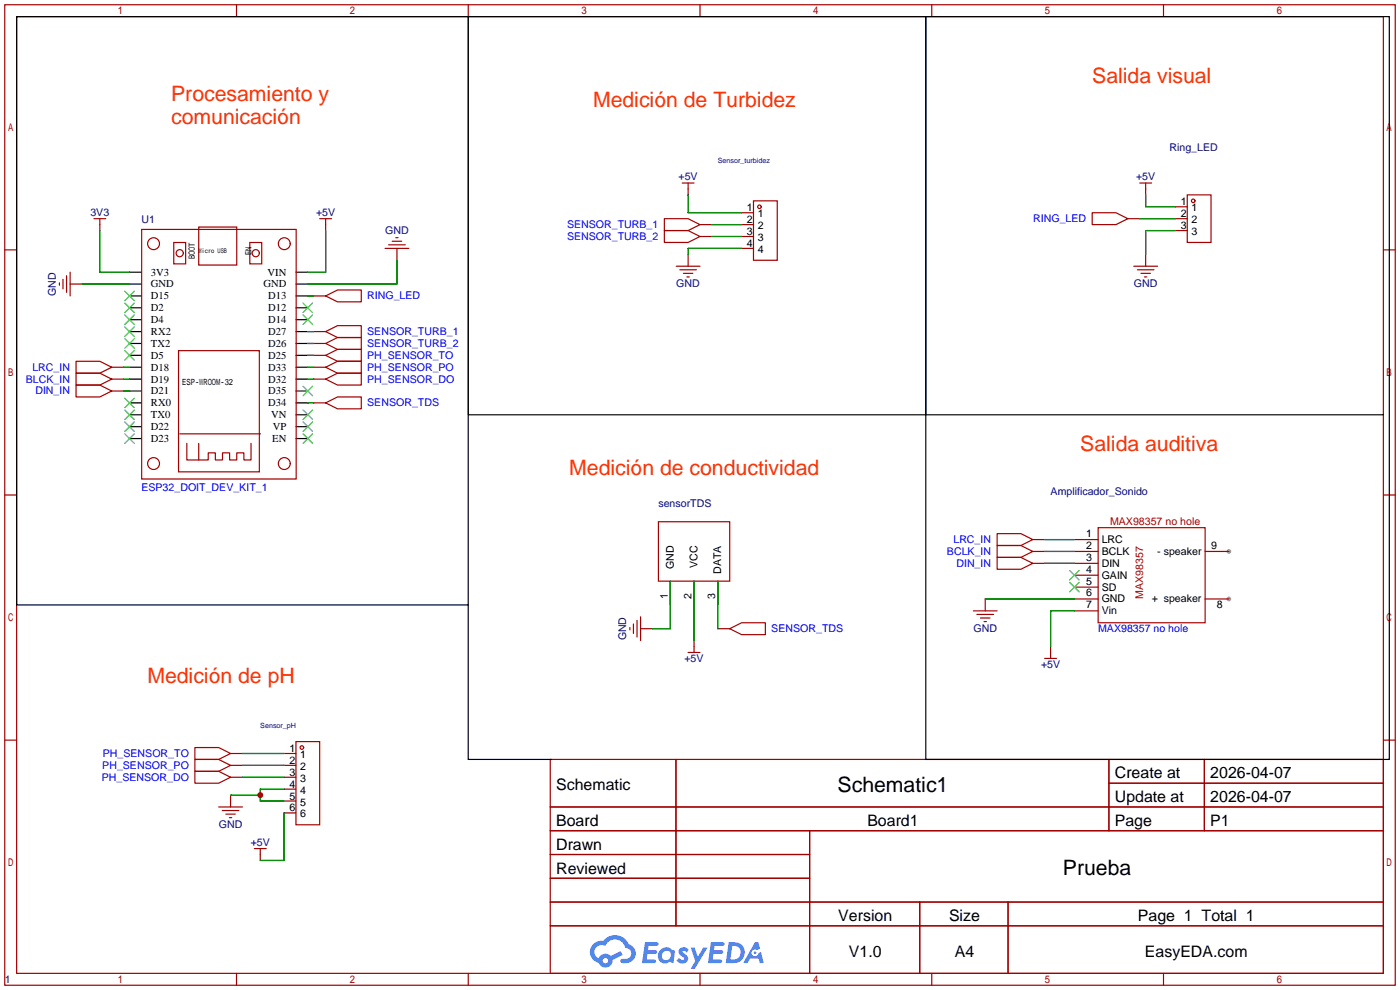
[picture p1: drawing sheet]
<svg xmlns="http://www.w3.org/2000/svg" width="299mm" height="212mm" viewBox="0 0 299 212" stroke-linecap="round" stroke-linejoin="round" font-family="sans-serif">
<g fill="#999">
<circle cx="262.6" cy="128" r=".51"/>
<circle cx="262.6" cy="117.9" r=".51"/>
</g>
<g fill="none" stroke="#a10000" stroke-width=".25">
<path d="M1 1h297.2v209.6h-297.2zM3.6 3.6h292.1v204.4h-292.1zM50.5 1v2.6M100.1 1v2.6M149.6 1v2.6M199.1 1v2.6M248.7 1v2.6M1 53.4h2.6M295.7 53.4h2.5M1 105.8h2.6M295.7 105.8h2.5M1 158.2h2.6"/>
<path d="M295.7 158.2h2.5M117.6 162.3h178.1v45.7h-178.1zM117.6 172.5h178.1M117.6 177.5h178.1M144.5 162.3v35.6M173 177.5v30.5M237 162.3v15.2M237 167.4h58.7M257.4 162.3v15.2M117.6 182.6h55.4M117.6 192.8h178.1M117.6 187.7h55.4"/>
<path d="M117.6 197.9h178.1M196.6 192.8v15.2M215.4 192.8v15.2M50.5 208v2.6M100.1 208v2.6M149.6 208v2.6M199.1 208v2.6M248.7 208v2.6"/>
</g>
<g fill="#5487ff">
<path d="M145.3 202.7a1.3 1.3 0 0 1 1.9 .3l-.4 .6a.54 .54 0 0 0-.9-.2l.1 .2a1.34 1.34 0 0 1 .9 1.8 1.47 1.47 0 0 1-2.3-.1l.5-.6 .8 .5a.31 .31 0 0 0 .4-.3 .31 .31 0 0 0-.3-.4 1.12 1.12 0 0 1-.7-1.8z"/>
<path d="M147.6 202.5h.9l.6 2 1.2-2h.9l-2.7 4.6h-.9l1-1.7z"/>
<path d="M137.8 201.4h1.7a1.31 1.31 0 0 1 1.2 .2 .4 .4 0 0 1-.3 .5l-1.8 .1-.1 .9h1.6a.4 .4 0 0 1 .4 .4 .4 .4 0 0 1-.5 .4h-1.6l-.2 1.2h1.4a.46 .46 0 0 1 .5 0 .46 .46 0 0 1 .1 .5l-.4 .2h-2.6z"/>
<path d="M151.9 201.4h1.7a1.32 1.32 0 0 1 1.2 .2 .39 .39 0 0 1-.3 .5l-1.8 .1-.1 .9h1.6a.4 .4 0 0 1 .4 .4 .4 .4 0 0 1-.4 .4h-1.7l-.2 1.2h1.4a.46 .46 0 0 1 .5 0 .46 .46 0 0 1 .1 .5l-.4 .2h-2.6z"/>
<path d="M161.3 201.4h.8l.3 1.3-.6 .4a.75 .75 0 0 0-1.1 .3 .75 .75 0 0 0 .5 1 .75 .75 0 0 0 .9-.7l.5-.2 .6 2.3h-.8l-.3-.9h-1.8l-.5 .9h-1z"/>
<path d="M155.7 201.4l-.6 4.4h1.5a2.27 2.27 0 0 0 2.6-2.2 2.27 2.27 0 0 0-2.7-2.2zM156.5 202.1a1.5 1.5 0 0 1 1.8 1.6 1.5 1.5 0 0 1-1.9 1.4h-.3z"/>
<path d="M141.2 203a1.6 1.6 0 0 0-.3 2.3 1.6 1.6 0 0 0 2.3 .2l.7 .3 .3-2.4-.1-.3-.5-.1a1.58 1.58 0 0 0-2.4 0zM141.8 203.5a.98 .98 0 0 1 1.6 .4 .98 .98 0 0 1-1.1 1.3 .94 .94 0 0 1-.9-.7 .94 .94 0 0 1 .4-1z"/>
<path d="M126.8 201.8a2.37 2.37 0 0 0 1.1 4 1.54 1.54 0 0 0 1.8 1 1.54 1.54 0 0 0 1.2-1.6l2.2-1.1-.5-.8-2 1a1.57 1.57 0 0 0-2.7 .5 1.5 1.5 0 0 1-.7-2.1 1.5 1.5 0 0 1 2.2-.5 2.23 2.23 0 0 1 2.3-1.4 2.23 2.23 0 0 1 2 1.8 1.16 1.16 0 0 1 1.2 1.1 1.16 1.16 0 0 1-1.1 1.2h-.7a.47 .47 0 0 0-.5 .4 .47 .47 0 0 0 .4 .5 2.17 2.17 0 0 0 2.5-.9 2.17 2.17 0 0 0-.3-2.7l-.8-.4a3.2 3.2 0 0 0-5.5-.7l-1.1 .1zM128.8 205.3a.6 .6 0 0 1 1.2 0 .6 .6 0 0 1-1.2 0z"/>
<circle cx="161.4" cy="203.6" r=".28"/>
</g>
<g fill="none" stroke="#000" stroke-width=".25">
<path d="M3.6 3.6h96.5v125.7h-96.5zM100.1 3.6h97.8v85h-97.8zM197.9 3.6h99v158.7h-99zM27.7 58.2h2.5M63.2 58.2h2.6M27.7 78.5h2.5M27.7 75.9h2.5M27.7 73.4h2.5M27.7 70.9h2.5M27.7 68.3h2.5M27.7 65.8h2.5M27.7 63.2h2.5"/>
<path d="M27.7 60.7h2.5M63.2 78.5h2.6M63.2 75.9h2.6M63.2 73.4h2.6M63.2 70.9h2.6M63.2 68.3h2.6M63.2 65.8h2.6M63.2 63.2h2.6M63.2 60.7h2.6M27.7 88.6h2.5M27.7 93.7h2.5M27.7 91.2h2.5"/>
<path d="M27.7 86.1h2.5M27.7 83.6h2.5M27.7 81h2.5M63.2 88.6h2.6M63.2 93.7h2.6M63.2 91.2h2.6M63.2 86.1h2.6M63.2 83.6h2.6M63.2 81h2.6M197.9 88.6h97.8M100.1 129.3v33h17.8"/>
</g>
<g fill="none" stroke="#a10000" stroke-width=".25">
<path d="M145.8 39.1h2.5M147.1 39.1v2.6M243.6 39.1h2.5M244.9 39.1v2.6M13.5 59.7v2M14.2 58.9v3.6M15 58.2v5M20.1 46.7h2.5M21.3 46.7v2.6M30.3 49h33v53.4h-33zM37.1 51.8h2.6v4.6h-2.6zM42.5 48.5h8.1v8.2h-8.1z"/>
<path d="M53.4 51.8h2.5v4.6h-2.5zM68.3 46.7h2.6M69.6 46.7v2.6M82.3 53.1h5.1M83.1 52.3h3.5M83.8 51.6h2.1M84.6 50.8h.5M84.8 53.1v2.5M142 46.7h5.1l2.5 1.3-2.5 1.3h-5.1zM142 49.3h5.1l2.5 1.2-2.5 1.3h-5.1zM144.5 56.9h5.1M145.3 57.7h3.5"/>
<path d="M146 58.4h2.1M146.8 59.2h.5M147.1 54.4v2.5M149.6 48h2.5M149.6 50.5h2.5M158.5 45.5h2.5M158.5 48h2.5M158.5 50.5h2.5M158.5 53.1h2.5M161 42.9h5.1v12.7h-5.1zM233.4 45.5h5.1l2.5 1.2-2.5 1.3h-5.1zM241 46.7h2.6"/>
<path d="M242.3 56.9h5.1M243.1 57.7h3.5M243.8 58.4h2.1M244.6 59.2h.5M244.9 54.4v2.5M251.2 44.2h2.5M251.2 46.7h2.5M251.2 49.3h2.5M253.7 41.7h5.1v10.1h-5.1zM12.7 60.5v.5M15 60.7h2.5M16.3 77.2h5l2.6 1.3-2.6 1.3h-5z"/>
<path d="M16.3 79.8h5l2.6 1.2-2.6 1.3h-5zM23.9 78.5h2.5M38.2 74.9h17.2v25.9h-17.2zM67.1 75.9h2.5M67.1 78.5h2.5M67.1 63.2h2.5M67.1 70.9h2.5M67.1 73.4h2.5M69.6 75.9l2.5-1.2h5.1v2.5h-5.1zM69.6 78.5l2.5-1.3h5.1v2.6h-5.1zM69.6 63.2l2.5-1.2h5.1v2.5h-5.1zM69.6 70.9l2.5-1.3h5.1v2.5h-5.1z"/>
<path d="M69.6 73.4l2.5-1.3h5.1v2.6h-5.1zM16.3 82.3h5l2.6 1.3-2.6 1.2h-5zM23.9 81h2.5M23.9 83.6h2.5M38.4 92.7h17.3M39.9 94.8v3.5h4.6v-1.5h1.5v1.5h1.6v-1.5h1.5v1.5h1.5v-1.5h1.5v1.5h1.5v-3.5M42.5 94.8v3.5M67.1 81h2.5M67.1 86.1h2.5M69.6 81l2.5-1.2h5.1v2.5h-5.1zM69.6 86.1l2.5-1.3h5.1v2.6h-5.1zM140.7 111.5h15.3v12.7h-15.3z"/>
<path d="M213.1 114h5.1l2.5 1.3-2.5 1.3h-5.1zM213.1 116.6h5.1l2.5 1.3-2.5 1.2h-5.1zM213.1 119.1h5.1l2.5 1.3-2.5 1.3h-5.1zM220.7 115.3h2.6M220.7 117.9h2.6M229.6 115.3h5.1M229.6 117.9h5.1M234.7 112.8h22.9v20.3h-22.9zM257.6 117.9h5M134.6 134.1v.5M135.4 133.4v2M136.1 132.6v3.5"/>
<path d="M136.9 134.4h2.5M136.9 131.8v5.1M143.3 124.2v5.1M147.1 139.4h2.5M148.3 124.2v5.1M148.3 136.9v2.5M153.4 124.2v5.1M153.4 134.4h2.6M156 134.4l2.5-1.3h5.1v2.5h-5.1zM208 130.6h5.1M208.8 131.3h3.5M209.5 132.1h2.1"/>
<path d="M210.3 132.8h.5M210.6 128v2.6M220.7 120.4h2.6M224.5 138.2v2.5M229.6 120.4h5.1M229.6 122.9h5.1M229.6 125.5h5.1M229.6 128h5.1M229.6 130.6h5.1M257.6 128h5M41.7 159.8h5l2.6 1.2-2.6 1.3h-5zM63.2 158.5h5.1v17.8h-5.1z"/>
<path d="M223.3 140.7h2.5M41.7 162.3h5l2.6 1.3-2.6 1.2h-5zM41.7 164.8h5l2.6 1.3-2.6 1.3h-5zM46.7 172.5h5.1M47.5 173.2h3.6M48.3 174h2M49 174.8h.5M49.3 161h2.5M49.3 163.6h2.5M49.3 166.1h2.5M49.3 169.9v2.6M60.7 161h2.5"/>
<path d="M60.7 163.6h2.5M60.7 166.1h2.5M60.7 168.7h2.5M60.7 171.2h2.5M60.7 173.7h2.5M54.4 181.4h2.5M55.6 181.4v2.5"/>
<circle cx="32.8" cy="52.1" r="1.27"/>
<circle cx="38.4" cy="54.1" r=".76"/>
<circle cx="54.7" cy="54.1" r=".76"/>
<circle cx="60.8" cy="52.1" r="1.27"/>
<circle cx="162.3" cy="44.2" r=".38"/>
<circle cx="255" cy="42.9" r=".38"/>
<circle cx="32.8" cy="99.1" r="1.27"/>
<circle cx="60.8" cy="99.1" r="1.27"/>
<circle cx="64.5" cy="159.8" r=".38"/>
</g>
<g fill="none" stroke="#3c3" stroke-width=".25">
<path d="M26.7 62.2l2 2.1M26.7 64.8l2 2M26.7 67.3l2 2M26.7 69.8l2 2.1M26.7 72.4l2 2M26.7 74.9l2 2.1M28.7 62.2l-2 2.1M28.7 64.8l-2 2M28.7 67.3l-2 2M28.7 69.8l-2 2.1M28.7 72.4l-2 2M28.7 74.9l-2 2.1"/>
<path d="M64.8 67.3l2 2M64.8 64.8l2 2M66.8 67.3l-2 2M66.8 64.8l-2 2M26.7 85.1l2 2M26.7 87.6l2 2.1M26.7 90.2l2 2M26.7 92.7l2 2M28.7 85.1l-2 2M28.7 87.6l-2 2.1M28.7 90.2l-2 2M28.7 92.7l-2 2"/>
<path d="M64.8 92.7l2 2M64.8 90.2l2 2M64.8 87.6l2 2.1M64.8 82.5l2 2.1M66.8 92.7l-2 2M66.8 90.2l-2 2M66.8 87.6l-2 2.1M66.8 82.5l-2 2.1M228.6 121.9l2 2.1M228.6 124.5l2 2M230.6 121.9l-2 2.1M230.6 124.5l-2 2"/>
</g>
<g fill="none" stroke="#008700" stroke-width=".25">
<path d="M21.3 49.3v8.9h6.4M69.6 49.3v8.9h-3.8M84.8 55.6v5.1h-19M147.1 41.7v3.8h11.4M152.1 48h6.4M152.1 50.5h6.4M158.5 53.1h-11.4v1.3M243.6 46.7h7.6M244.9 41.7v2.5h6.3M251.2 49.3h-6.3v5.1M17.5 60.7h10.2M26.4 78.5h1.3"/>
<path d="M65.8 63.2h1.3M65.8 78.5h1.3M65.8 75.9h1.3M65.8 70.9h1.3M65.8 73.4h1.3M26.4 81h1.3M26.4 83.6h1.3M65.8 81h1.3M65.8 86.1h1.3M223.3 115.3h6.3M223.3 117.9h6.3M143.3 124.2v10.2h-3.9"/>
<path d="M148.3 124.2v12.7M153.4 124.2v10.2M210.6 128h19M223.3 120.4h6.3M229.6 130.6h-5.1v7.6M49.3 169.9h6.3M51.8 161h8.9M51.8 163.6h8.9M51.8 166.1h8.9M60.7 168.7h-5.1v2.5h5.1M60.7 173.7v10.2h-5.1"/>
</g>
<circle cx="55.6" cy="169.9" r=".63" fill="#c00"/>
<g font-size="4.5" fill="#f30">
<text x="233.4" y="17.7">Salida visual</text>
<text x="36.6" y="21.5">Procesamiento y</text>
<text x="126.7" y="22.8">Medición de Turbidez</text>
<text x="36.6" y="26.6">comunicación</text>
<text x="121.7" y="101.5">Medición de conductividad</text>
<text x="230.9" y="96.4">Salida auditiva</text>
<text x="31.5" y="146">Medición de pH</text>
</g>
<g font-size="4.5">
<text x="179" y="169.2">Schematic1</text>
<text x="227.2" y="187">Prueba</text>
</g>
<g font-size="3.4">
<text x="238.3" y="166.4">Create at</text>
<text x="258.7" y="166.4">2026-04-07</text>
<text x="118.9" y="168.9">Schematic</text>
<text x="238.3" y="171.4">Update at</text>
<text x="258.7" y="171.4">2026-04-07</text>
<text x="118.9" y="176.5">Board</text>
<text x="185.4" y="176.5">Board1</text>
<text x="238.3" y="176.5">Page</text>
<text x="258.7" y="176.5">P1</text>
<text x="118.9" y="181.6">Drawn</text>
<text x="118.9" y="186.7">Reviewed</text>
<text x="179.2" y="196.8">Version</text>
<text x="202.8" y="196.8">Size</text>
<text x="243.2" y="196.8">Page 1 Total 1</text>
<text x="181.4" y="204.5">V1.0</text>
<text x="204.1" y="204.5">A4</text>
<text x="244.7" y="204.5">EasyEDA.com</text>
</g>
<g font-size="2.3" fill="#000080">
<text x="249.9" y="32.2">Ring_LED</text>
<text x="145" y="38.6">+5V</text>
<text x="242.8" y="38.6">+5V</text>
<text x="19.3" y="46.2">3V3</text>
<text x="30.2" y="47.7">U1</text>
<text x="67.5" y="46.2">+5V</text>
<text x="82.3" y="50">GND</text>
<text x="11.9" y="63.2" transform="rotate(-90 11.9 63.2)">GND</text>
<text x="144.5" y="61.4">GND</text>
<text x="242.3" y="61.4">GND</text>
<text x="224.5" y="105.9">Amplificador_Sonido</text>
<text x="140.7" y="108.4">sensorTDS</text>
<text x="133.8" y="136.9" transform="rotate(-90 133.8 136.9)">GND</text>
<text x="208" y="135.1">GND</text>
<text x="146.3" y="141.4">+5V</text>
<text x="222.5" y="142.7">+5V</text>
<text x="46.8" y="177">GND</text>
<text x="53.6" y="180.8">+5V</text>
<text x="1" y="210">1</text>
</g>
<g font-size="2.3">
<text x="159.6" y="45.2">1</text>
<text x="159.6" y="47.7">2</text>
<text x="162" y="46.4">1</text>
<text x="252.4" y="43.9">1</text>
<text x="252.4" y="46.4">2</text>
<text x="254.7" y="45.2">1</text>
<text x="254.7" y="47.7">2</text>
<text x="159.6" y="50.2">3</text>
<text x="159.6" y="52.8">4</text>
<text x="162" y="49">2</text>
<text x="162" y="51.5">3</text>
<text x="252.4" y="49">3</text>
<text x="254.7" y="50.2">3</text>
<text x="32.3" y="58.9">3V3</text>
<text x="57.2" y="58.9">VIN</text>
<text x="162" y="54">4</text>
<text x="32.3" y="61.4">GND</text>
<text x="32.3" y="64">D15</text>
<text x="56.3" y="61.4">GND</text>
<text x="57.3" y="64">D13</text>
<text x="32.3" y="66.5">D2</text>
<text x="32.3" y="69.1">D4</text>
<text x="32.3" y="71.6">RX2</text>
<text x="57.3" y="71.6">D27</text>
<text x="57.3" y="69.1">D14</text>
<text x="57.3" y="66.5">D12</text>
<text x="32.3" y="74.1">TX2</text>
<text x="32.3" y="76.7">D5</text>
<text x="57.3" y="76.7">D25</text>
<text x="57.3" y="74.1">D26</text>
<text x="32.3" y="79.2">D18</text>
<text x="32.3" y="81.8">D19</text>
<text x="57.3" y="81.8">D32</text>
<text x="57.3" y="79.2">D33</text>
<text x="32.3" y="84.3">D21</text>
<text x="32.3" y="86.8">RX0</text>
<text x="32.3" y="89.4">TX0</text>
<text x="57.3" y="86.8">D34</text>
<text x="57.3" y="84.3">D35</text>
<text x="57.9" y="89.4">VN</text>
<text x="32.3" y="91.9">D22</text>
<text x="32.3" y="94.5">D23</text>
<text x="58.2" y="94.5">EN</text>
<text x="58.3" y="91.9">VP</text>
<text x="232.2" y="114.8">1</text>
<text x="232.2" y="117.3">2</text>
<text x="232.2" y="119.9">3</text>
<text x="235.5" y="116">LRC</text>
<text x="235.5" y="118.6">BCLK</text>
<text x="247.3" y="118.6">- speaker</text>
<text x="258.8" y="117.3">9</text>
<text x="144" y="121.6" transform="rotate(-90 144 121.6)">GND</text>
<text x="149.1" y="121.4" transform="rotate(-90 149.1 121.4)">VCC</text>
<text x="154.1" y="122.6" transform="rotate(-90 154.1 122.6)">DATA</text>
<text x="232.2" y="122.4">4</text>
<text x="232.2" y="124.9">5</text>
<text x="235.5" y="121.1">DIN</text>
<text x="235.5" y="123.7">GAIN</text>
<text x="142.7" y="128" transform="rotate(-90 142.7 128)">1</text>
<text x="147.8" y="128" transform="rotate(-90 147.8 128)">2</text>
<text x="152.9" y="128" transform="rotate(-90 152.9 128)">3</text>
<text x="232.2" y="127.5">6</text>
<text x="232.2" y="130">7</text>
<text x="235.5" y="126.2">SD</text>
<text x="235.5" y="128.7">GND</text>
<text x="235.5" y="131.3">Vin</text>
<text x="246.1" y="128.7">+ speaker</text>
<text x="260.1" y="130">8</text>
<text x="61.9" y="160.7">1</text>
<text x="64.2" y="162">1</text>
<text x="61.9" y="163.3">2</text>
<text x="61.9" y="165.8">3</text>
<text x="64.2" y="164.5">2</text>
<text x="64.2" y="167.1">3</text>
<text x="61.9" y="168.3">4</text>
<text x="61.9" y="170.9">5</text>
<text x="61.9" y="173.4">6</text>
<text x="64.2" y="169.6">4</text>
<text x="64.2" y="172.2">5</text>
<text x="64.2" y="174.7">6</text>
</g>
<g font-size="2.3" fill="#00f">
<text x="220.8" y="47.5">RING_LED</text>
<text x="121.2" y="48.7">SENSOR_TURB_1</text>
<text x="121.2" y="51.3">SENSOR_TURB_2</text>
<text x="78.5" y="64">RING_LED</text>
<text x="78.5" y="71.6">SENSOR_TURB_1</text>
<text x="78.5" y="76.7">PH_SENSOR_TO</text>
<text x="78.5" y="74.1">SENSOR_TURB_2</text>
<text x="5.5" y="81.8">BLCK_IN</text>
<text x="6.9" y="79.2">LRC_IN</text>
<text x="78.5" y="79.2">PH_SENSOR_PO</text>
<text x="78.5" y="81.8">PH_SENSOR_DO</text>
<text x="7.6" y="84.3">DIN_IN</text>
<text x="78.5" y="86.8">SENSOR_TDS</text>
<text x="30.2" y="104.9">ESP32_DOIT_DEV_KIT_1</text>
<text x="202.4" y="118.6">BCLK_IN</text>
<text x="203.8" y="116">LRC_IN</text>
<text x="204.4" y="121.1">DIN_IN</text>
<text x="164.8" y="135.1">SENSOR_TDS</text>
<text x="234.7" y="135.1">MAX98357 no hole</text>
<text x="22" y="161.8">PH_SENSOR_TO</text>
<text x="21.7" y="166.8">PH_SENSOR_DO</text>
<text x="21.9" y="164.3">PH_SENSOR_PO</text>
</g>
<g font-size="2.3" fill="#a00000">
<text x="237.2" y="112.2">MAX98357 no hole</text>
<text x="244.3" y="128" transform="rotate(-90 244.3 128)">MAX98357</text>
</g>
<text font-size="1.8" x="39" y="82.2">ESP-WROOM-32</text>
<g font-size="1.5" fill="#000080">
<text x="153.4" y="34.9">Sensor_turbidez</text>
<text x="55.6" y="155.6">Sensor_pH</text>
</g>
<text font-size="1.4" x="42.4" y="54.1">Micro USB</text>
</svg>
